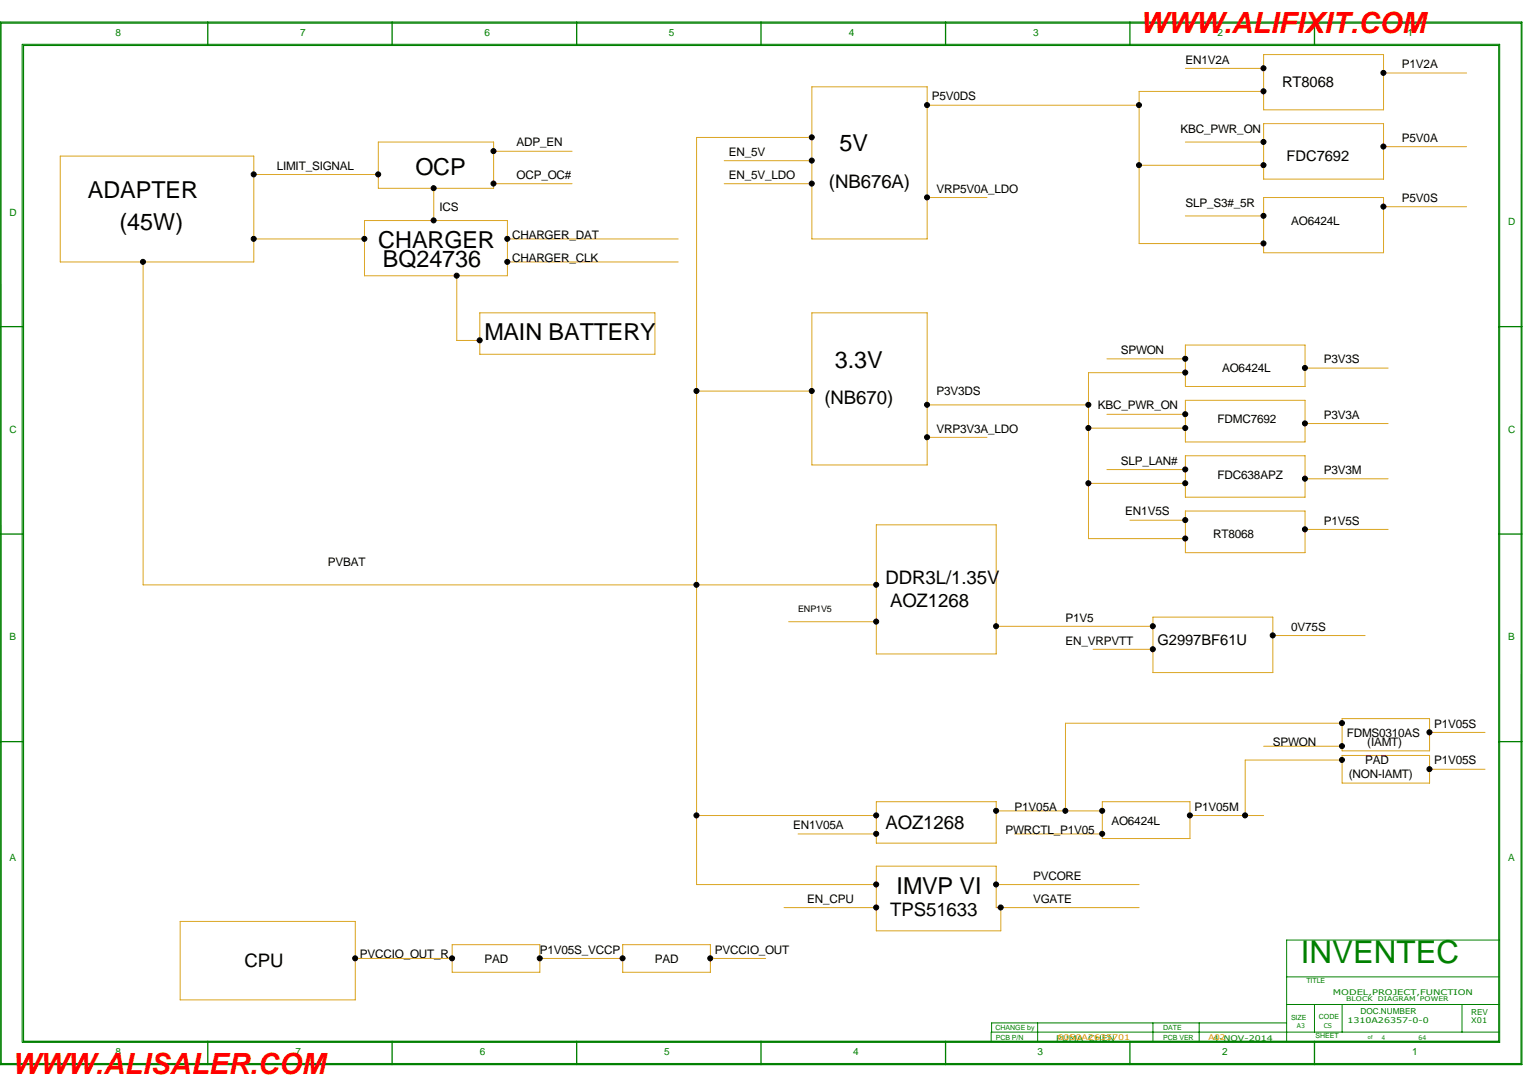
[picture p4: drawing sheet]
<svg xmlns="http://www.w3.org/2000/svg" width="297mm" height="210mm" viewBox="0 0 297 210" stroke-linecap="round" stroke-linejoin="round" font-family="sans-serif">
<g fill="none" stroke="#008000" stroke-width=".25">
<path d="M0 4.3h293.9v201.3h-293.9zM40.1 4.3v4.5M75.7 4.3v4.5M111.4 4.3v4.5M147 4.3v4.5M182.6 4.3v4.5M218.2 4.3v4.5M253.9 4.3v4.5M0 63.1h4.5M289.5 63.1h4.4M0 103.1h4.5M289.5 103.1h4.4"/>
<path d="M0 143.2h4.5M289.5 143.2h4.4M40.1 201.1v4.5M75.7 201.1v4.5M111.4 201.1v4.5M147 201.1v4.5M182.6 201.1v4.5M218.2 201.1v4.5M253.9 201.1v4.5M289.5 201.1h-285v-192.3h285v192.3"/>
</g>
<g fill="none" stroke="#008000" stroke-width=".19">
<path d="M.2 4.4l.1 201M.3 4.5h293.4M4.3 8.6v192.7M4.3 8.6h285.3v192.7h-285.3M293.8 4.5l-.1 200.9h-293.4M191.4 199.3v1.8M200.4 197.5v3.6M222.7 197.5v3.6M231.6 197.5v3.6M248.5 197.5h-57v1.8h98M248.5 181.5v19.6M248.5 194h41"/>
<path d="M248.5 188.6h41M248.6 181.5h41M253.9 194v5.3M259.2 194v5.3M282.4 194v5.3"/>
</g>
<g fill="none" stroke="#daa520" stroke-width=".19">
<path d="M156.8 16.8h22.3v29.3h-22.3zM228.9 13.2h15.1M244 10.5h23.2v10.7h-23.2zM244 17.7h-24v29.3h24M267.2 14.1h16M11.6 30.1h37.4v20.5h-37.4zM49 33.7h24.1M73.1 27.4h22.2v9h-22.2zM83.8 36.4v6.2M95.3 35.5h15.2M95.3 29.2h15.2M139.9 35.5h16.9"/>
<path d="M139.9 31h16.9M156.8 26.5h-22.3v144.3h34.7M179.1 38.1h11.5M179.1 20.3h40.9M220 31.9h24M228.9 27.4h15.1M244 23.9h23.2v10.7h-23.2zM244 38.1h23.2v10.7h-23.2zM267.2 28.3h16M267.2 39.9h16M27.6 50.6v62.3h141.6M49 46.1h21.4"/>
<path d="M70.4 42.6h27.6v10.7h-27.6zM88.2 53.3v12.4h4.5M98 50.6h33M98 46.1h33M228.9 41.7h15.1M92.7 60.4h33.8v8h-33.8zM134.5 75.5h22.3M156.8 60.4h22.3v29.4h-22.3zM179.1 78.2h31.1M213.8 69.3h15.1M228.9 66.6h23.1v8h-23.1zM228.9 77.3h23.1v8h-23.1z"/>
<path d="M228.9 72h-18.7v32h18.7M252 71.1h16.1M179.1 84.5h11.5M210.2 93.3h18.7M210.2 82.7h18.7M213.8 90.7h15.1M213.8 80h15.1M228.9 88h23.1v8h-23.1zM228.9 98.7h23.1v8h-23.1zM252 92.5h16.1M252 81.8h16.1M169.2 101.3h23.2v25h-23.2z"/>
<path d="M218.2 100.5h10.7M222.7 119.2h23.1v10.7h-23.1zM252 102.2h16.1M152.3 120.1h16.9M192.4 120.9h30.3M211.1 125.4h11.6M245.8 122.7h17.8M259.2 138.8h16.9v6.2h-16.9zM259.2 139.7h-53.4v16.9M134.5 157.5h34.7M169.2 154.8h23.2v8h-23.2zM192.4 156.6h20.5"/>
<path d="M212.9 154.8h16.9v7.1h-16.9zM229.8 157.5h14.2M244 144.1h15.2M259.2 145.9h16.9v5.3h-16.9zM259.2 146.8h-18.7v10.7M276.1 148.5h10.7M276.1 141.4h10.7M34.8 177.9h33.8v15.2h-33.8zM151.4 175.3h17.8M154.1 161h15.1M192.4 170.8h27.6M193.3 175.3v4.4h-24.1v-12.4h23.2v8h27.6"/>
<path d="M196 161h16.9M68.6 185.1h18.7M87.3 182.4h17v5.3h-17zM104.3 185.1h16M120.3 182.4h16.9v5.3h-16.9zM137.2 185.1h10.7"/>
</g>
<g fill="#000">
<circle cx="244" cy="13.2" r=".49"/>
<circle cx="244" cy="17.6" r=".49"/>
<circle cx="267.2" cy="14.1" r=".49"/>
<circle cx="49" cy="33.7" r=".49"/>
<circle cx="73" cy="33.7" r=".49"/>
<circle cx="83.8" cy="36.3" r=".49"/>
<circle cx="95.3" cy="29.2" r=".49"/>
<circle cx="95.3" cy="35.4" r=".49"/>
<circle cx="156.8" cy="35.4" r=".49"/>
<circle cx="156.8" cy="26.5" r=".49"/>
<circle cx="156.8" cy="31" r=".49"/>
<circle cx="179" cy="20.3" r=".49"/>
<circle cx="179" cy="38.1" r=".49"/>
<circle cx="220" cy="31.9" r=".49"/>
<circle cx="220" cy="20.3" r=".49"/>
<circle cx="244" cy="31.9" r=".49"/>
<circle cx="244" cy="27.4" r=".49"/>
<circle cx="267.2" cy="28.3" r=".49"/>
<circle cx="267.2" cy="39.9" r=".49"/>
<circle cx="27.6" cy="50.6" r=".49"/>
<circle cx="49" cy="46.1" r=".49"/>
<circle cx="70.4" cy="46.1" r=".49"/>
<circle cx="83.8" cy="42.6" r=".49"/>
<circle cx="88.2" cy="53.2" r=".49"/>
<circle cx="98" cy="46.1" r=".49"/>
<circle cx="98" cy="50.6" r=".49"/>
<circle cx="244" cy="41.7" r=".49"/>
<circle cx="244" cy="47" r=".49"/>
<circle cx="92.6" cy="65.7" r=".49"/>
<circle cx="134.5" cy="75.5" r=".49"/>
<circle cx="156.8" cy="75.5" r=".49"/>
<circle cx="179" cy="78.2" r=".49"/>
<circle cx="210.2" cy="78.2" r=".49"/>
<circle cx="228.9" cy="71.9" r=".49"/>
<circle cx="228.9" cy="80" r=".49"/>
<circle cx="228.9" cy="69.3" r=".49"/>
<circle cx="252" cy="71.1" r=".49"/>
<circle cx="179" cy="84.4" r=".49"/>
<circle cx="210.2" cy="82.7" r=".49"/>
<circle cx="210.2" cy="93.3" r=".49"/>
<circle cx="228.9" cy="82.7" r=".49"/>
<circle cx="228.9" cy="93.3" r=".49"/>
<circle cx="228.9" cy="90.7" r=".49"/>
<circle cx="252" cy="81.8" r=".49"/>
<circle cx="252" cy="92.4" r=".49"/>
<circle cx="134.5" cy="112.9" r=".49"/>
<circle cx="169.2" cy="112.9" r=".49"/>
<circle cx="228.9" cy="104" r=".49"/>
<circle cx="228.9" cy="100.4" r=".49"/>
<circle cx="252" cy="102.2" r=".49"/>
<circle cx="169.2" cy="120" r=".49"/>
<circle cx="192.4" cy="120.9" r=".49"/>
<circle cx="222.6" cy="120.9" r=".49"/>
<circle cx="222.6" cy="125.4" r=".49"/>
<circle cx="245.8" cy="122.7" r=".49"/>
<circle cx="259.2" cy="139.6" r=".49"/>
<circle cx="134.5" cy="157.5" r=".49"/>
<circle cx="169.2" cy="157.5" r=".49"/>
<circle cx="192.4" cy="156.6" r=".49"/>
<circle cx="205.8" cy="156.6" r=".49"/>
<circle cx="212.9" cy="156.6" r=".49"/>
<circle cx="229.8" cy="157.5" r=".49"/>
<circle cx="240.5" cy="157.5" r=".49"/>
<circle cx="259.2" cy="144.1" r=".49"/>
<circle cx="259.2" cy="146.7" r=".49"/>
<circle cx="276.1" cy="148.5" r=".49"/>
<circle cx="276.1" cy="141.4" r=".49"/>
<circle cx="169.2" cy="170.8" r=".49"/>
<circle cx="169.2" cy="175.2" r=".49"/>
<circle cx="169.2" cy="161" r=".49"/>
<circle cx="192.4" cy="170.8" r=".49"/>
<circle cx="193.3" cy="175.2" r=".49"/>
<circle cx="212.9" cy="161" r=".49"/>
<circle cx="68.6" cy="185.1" r=".49"/>
<circle cx="87.3" cy="185.1" r=".49"/>
<circle cx="104.2" cy="185.1" r=".49"/>
<circle cx="120.2" cy="185.1" r=".49"/>
<circle cx="137.2" cy="185.1" r=".49"/>
</g>
<g fill="none" stroke="#000" stroke-width=".19">
<circle cx="244" cy="13.2" r=".49"/>
<circle cx="244" cy="17.6" r=".49"/>
<circle cx="267.2" cy="14.1" r=".49"/>
<circle cx="49" cy="33.7" r=".49"/>
<circle cx="73" cy="33.7" r=".49"/>
<circle cx="83.8" cy="36.3" r=".49"/>
<circle cx="95.3" cy="29.2" r=".49"/>
<circle cx="95.3" cy="35.4" r=".49"/>
<circle cx="156.8" cy="35.4" r=".49"/>
<circle cx="156.8" cy="26.5" r=".49"/>
<circle cx="156.8" cy="31" r=".49"/>
<circle cx="179" cy="20.3" r=".49"/>
<circle cx="179" cy="38.1" r=".49"/>
<circle cx="220" cy="31.9" r=".49"/>
<circle cx="220" cy="20.3" r=".49"/>
<circle cx="244" cy="31.9" r=".49"/>
<circle cx="244" cy="27.4" r=".49"/>
<circle cx="267.2" cy="28.3" r=".49"/>
<circle cx="267.2" cy="39.9" r=".49"/>
<circle cx="27.6" cy="50.6" r=".49"/>
<circle cx="49" cy="46.1" r=".49"/>
<circle cx="70.4" cy="46.1" r=".49"/>
<circle cx="83.8" cy="42.6" r=".49"/>
<circle cx="88.2" cy="53.2" r=".49"/>
<circle cx="98" cy="46.1" r=".49"/>
<circle cx="98" cy="50.6" r=".49"/>
<circle cx="244" cy="41.7" r=".49"/>
<circle cx="244" cy="47" r=".49"/>
<circle cx="92.6" cy="65.7" r=".49"/>
<circle cx="134.5" cy="75.5" r=".49"/>
<circle cx="156.8" cy="75.5" r=".49"/>
<circle cx="179" cy="78.2" r=".49"/>
<circle cx="210.2" cy="78.2" r=".49"/>
<circle cx="228.9" cy="71.9" r=".49"/>
<circle cx="228.9" cy="80" r=".49"/>
<circle cx="228.9" cy="69.3" r=".49"/>
<circle cx="252" cy="71.1" r=".49"/>
<circle cx="179" cy="84.4" r=".49"/>
<circle cx="210.2" cy="82.7" r=".49"/>
<circle cx="210.2" cy="93.3" r=".49"/>
<circle cx="228.9" cy="82.7" r=".49"/>
<circle cx="228.9" cy="93.3" r=".49"/>
<circle cx="228.9" cy="90.7" r=".49"/>
<circle cx="252" cy="81.8" r=".49"/>
<circle cx="252" cy="92.4" r=".49"/>
<circle cx="134.5" cy="112.9" r=".49"/>
<circle cx="169.2" cy="112.9" r=".49"/>
<circle cx="228.9" cy="104" r=".49"/>
<circle cx="228.9" cy="100.4" r=".49"/>
<circle cx="252" cy="102.2" r=".49"/>
<circle cx="169.2" cy="120" r=".49"/>
<circle cx="192.4" cy="120.9" r=".49"/>
<circle cx="222.6" cy="120.9" r=".49"/>
<circle cx="222.6" cy="125.4" r=".49"/>
<circle cx="245.8" cy="122.7" r=".49"/>
<circle cx="259.2" cy="139.6" r=".49"/>
<circle cx="134.5" cy="157.5" r=".49"/>
<circle cx="169.2" cy="157.5" r=".49"/>
<circle cx="192.4" cy="156.6" r=".49"/>
<circle cx="205.8" cy="156.6" r=".49"/>
<circle cx="212.9" cy="156.6" r=".49"/>
<circle cx="229.8" cy="157.5" r=".49"/>
<circle cx="240.5" cy="157.5" r=".49"/>
<circle cx="259.2" cy="144.1" r=".49"/>
<circle cx="259.2" cy="146.7" r=".49"/>
<circle cx="276.1" cy="148.5" r=".49"/>
<circle cx="276.1" cy="141.4" r=".49"/>
<circle cx="169.2" cy="170.8" r=".49"/>
<circle cx="169.2" cy="175.2" r=".49"/>
<circle cx="169.2" cy="161" r=".49"/>
<circle cx="192.4" cy="170.8" r=".49"/>
<circle cx="193.3" cy="175.2" r=".49"/>
<circle cx="212.9" cy="161" r=".49"/>
<circle cx="68.6" cy="185.1" r=".49"/>
<circle cx="87.3" cy="185.1" r=".49"/>
<circle cx="104.2" cy="185.1" r=".49"/>
<circle cx="120.2" cy="185.1" r=".49"/>
<circle cx="137.2" cy="185.1" r=".49"/>
</g>
<text font-size="6.1" fill="#008000" x="251.2" y="186">INVENTEC</text>
<g font-size="5.6" fill="#f00">
<text x="220.4" y="6.4">WWW.ALIFIXIT.COM</text>
<text x="2.5" y="207.3">WWW.ALISALER.COM</text>
</g>
<g font-size="4.5">
<text x="162.1" y="29.2">5V</text>
<text x="80.2" y="33.7">OCP</text>
<text x="17" y="38.1">ADAPTER</text>
<text x="23.1" y="44.4">(45W)</text>
<text x="73.1" y="47.9">CHARGER</text>
<text x="74" y="51.5">BQ24736</text>
<text x="93.5" y="65.7">MAIN BATTERY</text>
<text x="161.2" y="71.1">3.3V</text>
<text x="173.2" y="172.6">IMVP VI</text>
</g>
<g font-size="3.6">
<text x="160.1" y="36.3">(NB676A)</text>
<text x="159.2" y="78.1">(NB670)</text>
<text x="171" y="112.9">DDR3L/1.35V</text>
<text x="171.9" y="117.3">AOZ1268</text>
<text x="171" y="160.1">AOZ1268</text>
<text x="171.9" y="177">TPS51633</text>
<text x="47.2" y="186.8">CPU</text>
</g>
<g font-size="2.8">
<text x="247.6" y="16.8">RT8068</text>
<text x="248.5" y="31">FDC7692</text>
<text x="223.6" y="124.5">G2997BF61U</text>
</g>
<g font-size="2.3">
<text x="228.9" y="12.3">EN1V2A</text>
<text x="270.8" y="13.2">P1V2A</text>
<text x="180" y="19.4">P5V0DS</text>
<text x="99.8" y="28.3">ADP_EN</text>
<text x="228" y="25.6">KBC_PWR_ON</text>
<text x="270.8" y="27.4">P5V0A</text>
<text x="53.5" y="32.8">LIMIT_SIGNAL</text>
<text x="99.8" y="34.5">OCP_OC#</text>
<text x="140.8" y="30.1">EN_5V</text>
<text x="140.8" y="34.5">EN_5V_LDO</text>
<text x="84.9" y="40.8">ICS</text>
<text x="180.8" y="37.2">VRP5V0A_LDO</text>
<text x="228.9" y="39.9">SLP_S3#_5R</text>
<text x="270.8" y="39">P5V0S</text>
<text x="98.9" y="46.1">CHARGER_DAT</text>
<text x="249.4" y="43.4">AO6424L</text>
<text x="98.9" y="50.5">CHARGER_CLK</text>
<text x="216.4" y="68.4">SPWON</text>
<text x="236.1" y="71.9">AO6424L</text>
<text x="255.7" y="70.1">P3V3S</text>
<text x="180.8" y="76.4">P3V3DS</text>
<text x="180.8" y="83.5">VRP3V3A_LDO</text>
<text x="212" y="79">KBC_PWR_ON</text>
<text x="235.2" y="81.7">FDMC7692</text>
<text x="255.7" y="80.9">P3V3A</text>
<text x="216.4" y="89.7">SLP_LAN#</text>
<text x="235.2" y="92.4">FDC638APZ</text>
<text x="255.7" y="91.5">P3V3M</text>
<text x="217.3" y="99.5">EN1V5S</text>
<text x="255.7" y="101.3">P1V5S</text>
<text x="234.3" y="104">RT8068</text>
<text x="63.3" y="109.3">PVBAT</text>
<text x="205.8" y="120">P1V5</text>
<text x="205.8" y="124.5">EN_VRPVTT</text>
<text x="249.4" y="121.8">0V75S</text>
<text x="260.1" y="142.3">FDMS0310AS</text>
<text x="277" y="140.5">P1V05S</text>
<text x="245.8" y="144.1">SPWON</text>
<text x="263.7" y="147.6">PAD</text>
<text x="264.1" y="144.1">(IAMT)</text>
<text x="277" y="147.6">P1V05S</text>
<text x="260.5" y="150.3">(NON-IAMT)</text>
<text x="153.2" y="160.1">EN1V05A</text>
<text x="194.2" y="161">PWRCTL_P1V05</text>
<text x="196" y="156.5">P1V05A</text>
<text x="214.7" y="159.2">AO6424L</text>
<text x="230.7" y="156.5">P1V05M</text>
<text x="199.5" y="169.9">PVCORE</text>
<text x="155.9" y="174.3">EN_CPU</text>
<text x="199.5" y="174.3">VGATE</text>
<text x="69.5" y="185">PVCCIO_OUT_R</text>
<text x="93.6" y="185.9">PAD</text>
<text x="104.3" y="184.1">P1V05S_VCCP</text>
<text x="126.5" y="185.9">PAD</text>
<text x="138.1" y="184.2">PVCCIO_OUT</text>
</g>
<g font-size="1.9" fill="#008000">
<text x="22.3" y="6.9">8</text>
<text x="58" y="6.9">7</text>
<text x="93.6" y="6.9">6</text>
<text x="129.2" y="6.9">5</text>
<text x="163.9" y="6.9">4</text>
<text x="199.5" y="6.9">3</text>
<text x="235.2" y="6.9">2</text>
<text x="271.8" y="6.9">1</text>
<text x="1.8" y="41.7">D</text>
<text x="291.2" y="43.4">D</text>
<text x="1.8" y="83.5">C</text>
<text x="291.2" y="83.5">C</text>
<text x="1.8" y="123.6">B</text>
<text x="291.2" y="123.6">B</text>
<text x="1.8" y="166.3">A</text>
<text x="291.2" y="166.3">A</text>
<text x="22.3" y="203.7">8</text>
<text x="57.1" y="203.7">7</text>
<text x="92.7" y="203.7">6</text>
<text x="128.3" y="203.7">5</text>
<text x="164.8" y="203.7">4</text>
<text x="200.4" y="203.7">3</text>
<text x="236" y="203.7">2</text>
<text x="272.7" y="203.7">1</text>
</g>
<text font-size="1.7" x="154.1" y="118.2">ENP1V5</text>
<g font-size="1.6" fill="#008000">
<text x="262.8" y="195.8">DOC.NUMBER</text>
<text x="284.1" y="195.9">REV</text>
</g>
<g font-size="1.5" fill="#008000">
<text x="257.4" y="192.2">MODEL,PROJECT,FUNCTION</text>
<text x="260.2" y="197.5">1310A26357-0-0</text>
<text x="284.1" y="197.5">X01</text>
<text x="204" y="201.1">PUMA CHEN</text>
<text x="234.3" y="201.1">4-NOV-2014</text>
</g>
<g font-size="1.5" fill="#ff8d00">
<text x="204.2" y="200.9">6050A2635701</text>
<text x="233.4" y="200.9">A02</text>
</g>
<g font-size="1.4" fill="#008000">
<text x="252.3" y="189.9">TITLE</text>
<text x="249.3" y="197">SIZE</text>
<text x="254.7" y="196.9">CODE</text>
<text x="192.3" y="198.8">CHANGE by</text>
<text x="192.3" y="200.7">PCB P/N</text>
<text x="224.7" y="198.8">DATE</text>
<text x="224.7" y="200.7">PCB VER</text>
<text x="254.1" y="200.4">SHEET</text>
</g>
<g font-size="1.3" fill="#008000">
<text x="260" y="193.4">BLOCK</text>
<text x="266.1" y="193.4">DIAGRAM POWER</text>
<text x="250.5" y="198.5">A3</text>
<text x="255.6" y="198.4">CS</text>
<text x="266.9" y="200.7">4</text>
<text x="274" y="200.7">64</text>
</g>
<text font-size="1.1" fill="#008000" x="264.2" y="200.6">of</text>
</svg>
